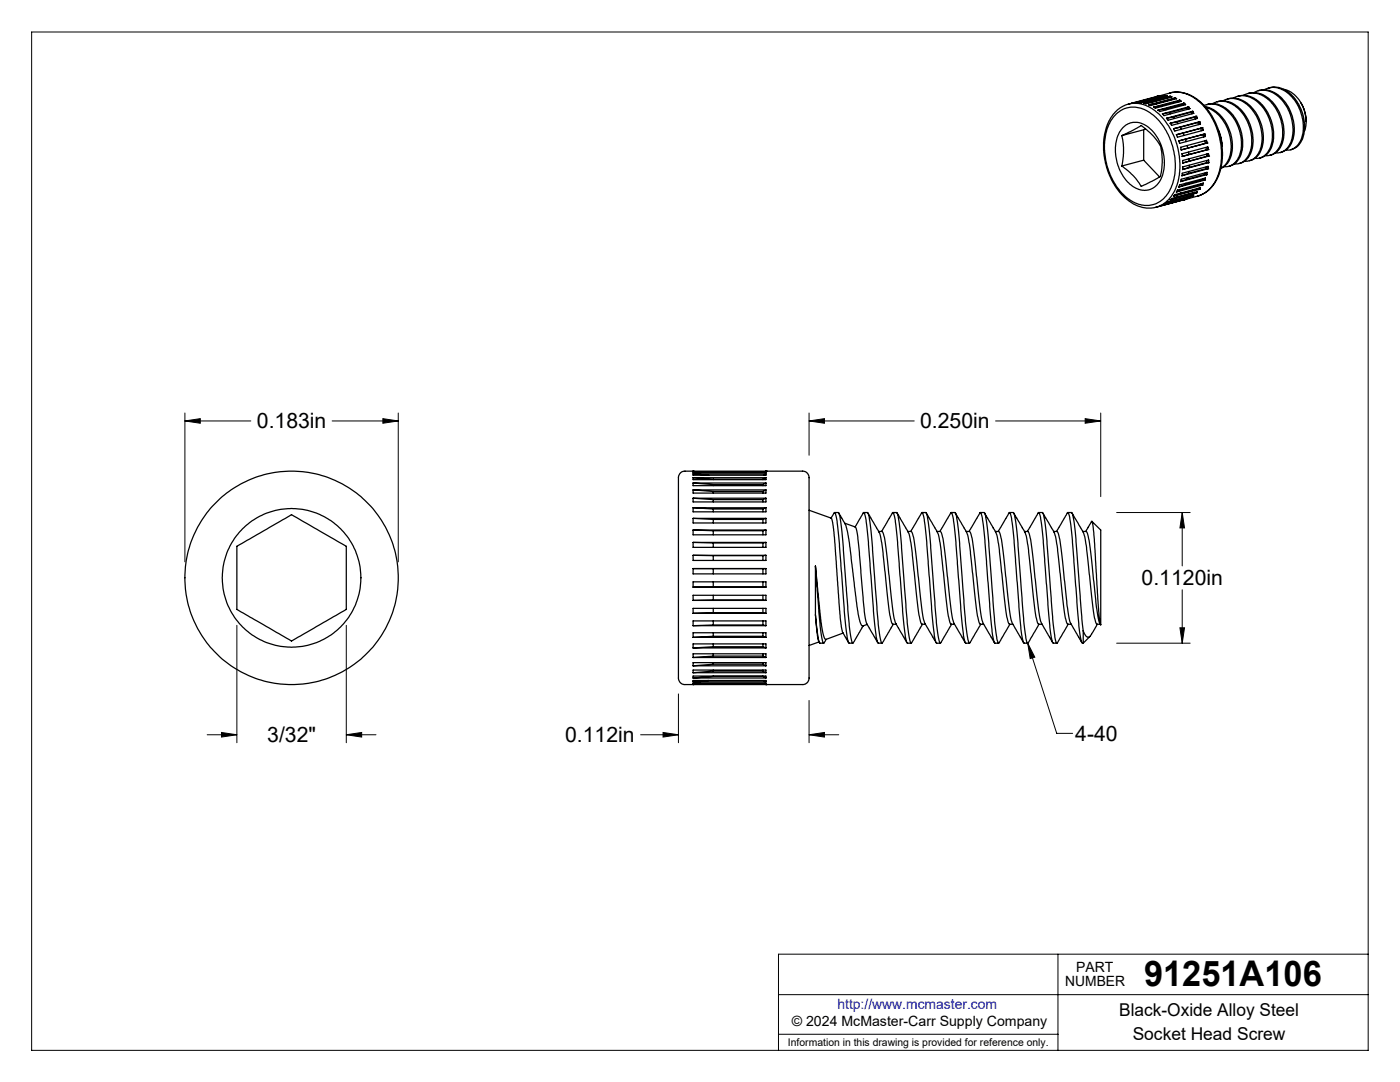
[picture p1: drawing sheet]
<svg xmlns="http://www.w3.org/2000/svg" width="279mm" height="216mm" viewBox="0 0 279 216" stroke-linecap="round" stroke-linejoin="round" font-family="sans-serif">
<g fill="none" stroke="#000" stroke-width=".2">
<path d="M6.3 6.4h266.7v203.2h-266.7zM36.9 84l3.1-.5v1zM36.9 82.4v29.7M36.9 84h13.2M66.3 84h13.2M76.4 83.5l3.1 .5-3.1 .5zM79.5 82.4v29.7M161.5 84l3-.5v1zM161.5 84h21M161.5 82.4v8.4M198.7 84h21M216.6 83.5l3.1 .5-3.1 .5z"/>
<path d="M219.7 82.4v16.7M222.8 102.3h14.7M235.9 102.3l.5 3h-.9zM235.9 102.3v10.6M235.9 117.7v10.6M47.3 124.8v23.4M69.1 124.8v23.4M135.4 138.5v9.7M161.5 139.8v8.4M205.1 128.3l5.8 18h3.2M205.1 128.3l1.4 2.8-.9 .3zM222.8 128.3h14.7"/>
<path d="M235.5 125.3h.9l-.5 3zM41.3 146.6h6M44.2 146.2l3.1 .4-3.1 .5zM69.1 146.6l3.1-.4v.9zM69.1 146.6h5.9M127.8 146.6h7.6M132.3 146.2l3.1 .4-3.1 .5zM161.5 146.6l3-.4v.9zM161.5 146.6h5.9M155.4 198.5h117.6M211.1 190.4v19.2M273 190.4h-117.6v19.2"/>
<path d="M155.4 206.4h55.7"/>
</g>
<g fill="#000">
<path d="M205.1 128.3l1.4 2.8-.9 .3z"/>
<path d="M44.2 146.2l3.1 .4-3.1 .5zM69.1 146.6l3.1-.4v.9zM36.9 84l3.1-.5v1zM76.4 83.5l3.1 .5-3.1 .5zM132.3 146.2l3.1 .4-3.1 .5zM161.5 146.6l3-.4v.9zM161.5 84l3-.5v1zM216.6 83.5l3.1 .5-3.1 .5zM235.9 102.3l.5 3h-.9zM235.5 125.3h.9l-.5 3z"/>
</g>
<g fill="none" stroke="#000" stroke-width=".25">
<path d="M230.8 19.3l.3-.1-5.9 1.6M231.6 19.1h.4l-5.5 1.4M231.6 19.1h.1M231.6 19.1l-5.1 1.4M231.6 19.1l-.1 .1M232.6 19.1h.3l-5.1 1.4h-.4M232.6 19.1h.1M232.6 19.1l-5.2 1.4M232.6 19.1l-.2 .2M233.3 19.4v.1M233.3 19.4l-3.5 1M233.5 19.2l.4 .1-5.2 1.4-.4-.1"/>
<path d="M233.5 19.2h.1M233.5 19.2l-5.2 1.4M233.5 19.2l-.2 .2M233.5 18.6l.9-.2 1.8 .1 1.5 .6 1.6 1 1.5 1.5 1 1.4 .9 1.7 .8 2.1 .4 2.2 .1 2.1-.3 2.2-.4 1.6-.9 1.7-1.1 1.3-1.3 .9-1 .3M233.5 18.6a6.7 6.7 0 0 1 6.4 2.2l.1 .2a14.4 14.4 0 0 1 2.8 14.7 6.1 6.1 0 0 1-3.8 3.4M233.5 18.6l-2.6 .7M234.2 19.8h.2M234.2 19.8l-3.5 .9M234.4 19.5l.4 .2-5.1 1.4-.4-.2M234.4 19.5h.1M234.4 19.5l-5.1 1.4M234.4 19.5l-.2 .3"/>
<path d="M244.9 19.8a5.2 5.2 0 0 1 5.6 2.5 8.3 8.3 0 0 1 .9 8.2 2.95 2.95 0 0 1-2.1 1.6M246.1 19.6a4.3 4.3 0 0 1 5.5 1.4 8.4 8.4 0 0 1 1.6 9 2.93 2.93 0 0 1-2.8 1.6M247 19.2a5 5 0 0 1 5.4 2.4 8 8 0 0 1 .9 8.6 3.1 3.1 0 0 1-1.9 1.3M248.2 19a4.5 4.5 0 0 1 5.6 1.6 8.5 8.5 0 0 1 1.6 8.7 2.86 2.86 0 0 1-2.9 1.7M249.1 18.7a4.9 4.9 0 0 1 5.3 2.2 8.3 8.3 0 0 1 1 8.7 3.1 3.1 0 0 1-2 1.4M250.2 18.5a4.6 4.6 0 0 1 6 1.9 8.6 8.6 0 0 1 1.2 8.5 3 3 0 0 1-2.8 1.6M251.1 18.1a5.2 5.2 0 0 1 5.7 2.8 7.8 7.8 0 0 1 .5 8.4l-.7 .7-1.1 .4M252.3 17.9a4.5 4.5 0 0 1 5.8 1.7 8.3 8.3 0 0 1 1.3 8.8 2.93 2.93 0 0 1-2.8 1.6M253.2 17.6a5 5 0 0 1 5.4 2.4 8 8 0 0 1 .9 8.6 3.1 3.1 0 0 1-1.9 1.3M256.2 17.8a6.4 6.4 0 0 1 4.5 6.2l-.1 1-.3 1.2M222.7 22.8a5.4 5.4 0 0 1 7.5 .2 13.5 13.5 0 0 1 3.5 14.5 5.3 5.3 0 0 1-8.7 2 13.3 13.3 0 0 1-3.6-14.8l.4-.7zM223.9 27.1l3.9-2.1a11.3 11.3 0 0 1 3.9 4.4v.2a11.4 11.4 0 0 1-.2 5.7l-3.7 1.9a12.6 12.6 0 0 0-3.9-4.1"/>
<path d="M223.9 27.1a13.2 13.2 0 0 1 0 6M224.1 25.4h.1a3.8 3.8 0 0 1 5.5 .5l1 1.1 .8 1.3 .5 1.5 .3 1.5v2.6l-.4 1.3-.7 1.3a3.7 3.7 0 0 1-5.7 .3l-1.4-1.7-1-2.2-.5-2.5 .1-2a5.9 5.9 0 0 1 1.4-3zM225.2 20.8l-1.2 .4-1 .7-1.2 1.5-.8 1.5-.6 2-.2 1.5 .1 2.1 .3 2.1 .6 1.9 .9 2 1.2 1.7 1.2 1.2 1.8 1.3 1.6 .6 .9 .2 1.9-.2M225.2 20.8a6.8 6.8 0 0 1 6.7 2.6 14.4 14.4 0 0 1 2.6 14.6 6.1 6.1 0 0 1-3.8 3.3M227 20.4l-.5 .1M228.2 25.9l-4.3 1.2M228.2 32l3.2 3.3M228.2 25.9v6.1M228.2 32l-4.3 1.1M228.5 20.3l-1.1 .2M228.6 25.7l-.4 .2M229.8 20.4h.1"/>
<path d="M229.8 20.4l-1.5 .2M230.7 20.7h.1M230.7 20.7l-1.4 .2M231.6 21.1l.2 .2M231.6 21.1l-1.4 .3M232.5 21.7l.2 .2M232.5 21.7l-1.4 .3M233.4 22.5l.2 .2M233.4 22.5l-1.4 .2M234.1 23.4l.3 .2M234.1 23.4l-1.3 .2M234.9 24.3l.2 .4"/>
<path d="M234.9 24.3l-1.4 .3M234.9 39.4l-1.4 .5M234.9 39.3v.1M235.1 20.2l.2 .1M235.1 20.2l-3.5 .9M235.4 20l.3 .2-5.1 1.4-.4-.2M235.4 20h.1M235.4 20l-5.2 1.4M235.4 20l-.3 .2M235.5 25.4l.3 .4M235.5 25.4l-1.3 .3M235.5 38.7l-1.3 .5"/>
<path d="M235.6 38.5l-.1 .2M236 20.8l.2 .2M236 20.8l-3.5 .9M236.1 26.6l.2 .4M236.1 26.6l-1.3 .3M236.1 37.8l-1.3 .5M236.2 37.6l-.1 .2M236.3 20.6l.3 .3-5.1 1.4-.4-.3M236.3 20.6h.1M236.3 39.9h.1M236.3 39.9l-4.9 1.3M236.3 20.6l-5.2 1.4"/>
<path d="M236.3 20.6l-.3 .2M236.6 27.8l.1 .5M236.6 27.8l-1.3 .3M236.6 36.8l-1.3 .5M236.6 39.8l-.3 .1M236.7 36.5l-.1 .3M236.9 21.6l.2 .2M236.9 21.6l-3.5 .9M236.9 29l.1 .6M236.9 35.8l-1.3 .4M237 35.4l-.1 .4M237 39.5l.1 .1"/>
<path d="M237.1 39.6l.4-.2-5.5 1.6 .5-.3M237.1 39.6l-6.4 1.7M237.1 21.3l.4 .4-5.2 1.4-.3-.4M237.1 21.3h.1M237.1 39.6h.1M237.1 21.3l-5.1 1.4M237.1 21.3l-.2 .3M237.2 30.4v.4M237.2 34.6l-1.3 .5M237.2 34.2v.4M237.2 30.8l-1.3 .4M237.3 31.7v.4"/>
<path d="M237.3 33.4l-1.3 .4M237.3 33v.4M237.3 32.1l-1.3 .4M237.7 22.4l.2 .3M237.7 22.4l-3.6 1M237.7 39.1h.2M237.9 39.1l.3-.2-5.1 1.4-.3 .2M237.9 22.2l.3 .4-5.1 1.4-.3-.4M237.9 22.2h.1M237.9 39.1h.1M237.9 39.1l-5.1 1.4M237.9 22.2l-5.1 1.4"/>
<path d="M237.9 22.2l-.2 .2M238.4 23.4l.2 .3M238.4 23.4l-3.5 .9M238.4 38.5h.3M238.4 38.5l-3.5 .9M238.4 38.4v.1M238.7 38.5l.3-.3-5.2 1.4-.3 .3M238.7 23.2l.3 .4-5.2 1.4-.3-.4M238.7 23.2h.1M238.7 38.5h.1M238.7 38.5l-5.2 1.4M238.7 23.2l-5.2 1.4"/>
<path d="M238.7 23.2l-.3 .2M239 39.1l-2.6 .7M239 24.4l.3 .5M239 24.4l-3.5 1M239 37.7l.4 .1M239 37.7l-3.5 1M239.1 37.6l-.1 .1M239.4 37.8l.2-.3-5.1 1.3-.3 .4M239.4 24.3l.2 .5-5.1 1.3-.3-.4M239.4 24.3h.1M239.4 37.8h.1M239.4 37.8l-5.2 1.4"/>
<path d="M239.4 24.3l-5.2 1.4M239.4 24.3l-.4 .1M239.6 25.6l.2 .5M239.6 25.6l-3.5 1M239.6 36.9h.3M239.6 36.9l-3.5 .9M239.7 36.7l-.1 .2M239.9 36.9l.2-.4-5.1 1.4-.2 .4M239.9 25.5l.2 .5-5.1 1.4-.2-.5M239.9 25.5h.1M239.9 36.9h.1M239.9 36.9l-5.1 1.4"/>
<path d="M239.9 25.5l-5.1 1.4M239.9 25.5l-.3 .1M240.1 26.8l.1 .5M240.1 26.8l-3.5 1M240.1 35.9h.3M240.1 35.9l-3.5 .9M240.2 35.6l-.1 .3M240.3 21.1a4.6 4.6 0 0 1 5.4 1.8 8.4 8.4 0 0 1 1.3 8.9 2.95 2.95 0 0 1-2.7 1.5M240.4 35.9l.2-.4-5.2 1.4-.1 .4M240.4 26.7l.2 .5-5.2 1.4-.1-.5M240.4 26.7h.1M240.4 35.9h.1"/>
<path d="M240.4 35.9l-5.1 1.4M240.4 26.7l-5.1 1.4M240.4 26.7l-.3 .1M240.5 28.1l.1 .5M240.5 34.8l.3 .1M240.5 34.8l-3.6 1M240.5 34.5v.3M240.5 21.3a7.2 7.2 0 0 1 5.2 5.8 5.9 5.9 0 0 1-1.5 6.2l-.5 .3M240.6 28.6l-4.9 1.3M240.6 21.4a7.9 7.9 0 0 1 5.1 7.4 4.8 4.8 0 0 1-2 4.7M240.7 29.4l.1 .5M240.7 33.7h.3"/>
<path d="M240.7 33.7l-3.5 .9M240.7 33.3v.4M240.8 34.9l.1-.5-5.2 1.4-.1 .4M240.8 34.9h.1M240.8 34.9l-5.2 1.3M240.8 29.9l-3.6 .9M240.8 20.9a5 5 0 0 1 5.6 2.6 8 8 0 0 1 .7 8.4 3.1 3.1 0 0 1-1.9 1.3M240.8 30.7v.5M240.8 32v.5M240.8 31.2l-3.5 .9M240.8 32.5h.4M240.8 32.5l-3.5 .9"/>
<path d="M240.9 28.5l-.1-.5-5.2 1.4 .1 .5M240.9 28.5h.1M240.9 28.5l-5.2 1.4M240.9 28.5l-.3 .1M241 33.7l.1-.5-5.2 1.4v.5M241 33.7h.1M241 33.7l-5.1 1.4M241.1 29.8l-.1-.5-5.1 1.4v.5M241.1 29.8h.1M241.1 29.8l-5.2 1.4M241.1 29.8l-.3 .1M241.2 32.5v-.6l-5.2 1.4v.5"/>
<path d="M241.2 32.5h.1M241.2 32.5l-5.2 1.3M241.2 31.2v-.5l-5.2 1.3v.5M241.2 31.2h.1M241.2 31.2l-5.2 1.3M241.2 31.2h-.4M242 20.7a4.5 4.5 0 0 1 5.6 1.5 8.6 8.6 0 0 1 1.6 8.8 2.86 2.86 0 0 1-2.9 1.7M242.9 20.3a5 5 0 0 1 5.5 2.4 8.3 8.3 0 0 1 .9 8.5 3.1 3.1 0 0 1-2 1.4M243.2 26l.5 1.3 .1 1.3M243.5 27.2l.4 2M244.1 20.1a4.5 4.5 0 0 1 5.6 1.6 8.6 8.6 0 0 1 1.5 8.7 2.97 2.97 0 0 1-2.8 1.8M259.6 20.5l.5 .8 .4 1.4 .2 1.6"/>
<path d="M233.9 40.1l-1.1 .4M135.7 94.4l.8-.4h23.7a1.49 1.49 0 0 1 1.3 2v39.3a1.27 1.27 0 0 1-1.3 1.3h-23.5a1.49 1.49 0 0 1-1.3-2v-39.5zM138.3 99.4v.8h14.6v-.8M138.3 97.8v.6h14.6v-.6M138.3 96.4v.5h14.6v-.5M138.3 95.3v.4h14.6v-.4M138.3 94.5v.3h14.6v-.3M138.3 94.1v.2h14.6v-.2M138.3 94h.1M138.3 99.4h14.6M138.3 97.8h14.6M138.3 96.4h14.6"/>
<path d="M138.3 95.3h14.6M138.3 94.5h14.6M138.3 94.1h14.6M138.3 99.4l4 .3M138.3 97.8l4 .3M138.3 96.4l4 .3M138.3 95.3l4 .3M138.3 94.5l3.1 .3M138.3 94.1l1.5 .2M142.3 99.7v.5M142.3 98.1v.3M142.3 96.7v.2"/>
<path d="M142.3 95.6v.1M142.3 99.7h10M142.3 98.1h10M142.3 96.7h10M142.3 95.6h10M152.3 99.7v.5M152.3 98.1v.3M152.3 96.7v.2M152.3 95.6v.1M152.9 94h.1M152.9 99.4l-.6 .3M152.9 97.8l-.6 .3"/>
<path d="M152.9 96.4l-.6 .3M152.9 95.3l-.6 .3M152.9 94.5l-.5 .3M152.9 94.1l-.3 .2M47.3 109l10.9-6.3 1 .6 9.9 5.7v12.6l-10.9 6.3-3-1.7-7.9-4.6zM138.3 119.8v-1h14.6v1M138.3 116.1h14.6v1.1h-14.6zM138.3 113.5h14.6v1h-14.6zM138.3 110.8v1h14.6v-1M138.3 108.2v1h14.6v-1M138.3 105.8v.9h14.6v-.9M138.3 103.4v1h14.6v-1"/>
<path d="M138.3 101.3v.8h14.6v-.8M138.3 119.8h14.6M138.3 110.8h14.6M138.3 108.2h14.6M138.3 105.8h14.6M138.3 103.4h14.6M138.3 101.3h14.6M138.3 110.8l4 .1M138.3 108.2l4 .1M138.3 105.8l4 .1M138.3 103.4l4 .2M138.3 101.3l4 .3"/>
<path d="M142.3 116.1v1.1M142.3 113.5v1M142.3 118.8v.9M142.3 110.9v.9M142.3 108.3v.9M142.3 105.9v.8M142.3 103.6v.8M142.3 101.6v.5M142.3 119.7l-4 .1M142.3 119.7h10M142.3 110.9h10M142.3 108.3h10"/>
<path d="M142.3 105.9h10M142.3 103.6h10M142.3 101.6h10M152.3 116.1v1.1M152.3 113.5v1M152.3 118.8v.9M152.3 110.9v.9M152.3 108.3v.9M152.3 105.9v.8M152.3 103.6v.8M152.3 101.6v.5M152.3 119.7l.6 .1"/>
<path d="M152.9 110.8l-.6 .1M152.9 108.2l-.6 .1M152.9 105.8l-.6 .1M152.9 103.4l-.6 .2M152.9 101.3l-.6 .3M161.5 101.8l4.4 1.6M162.7 113l1.1 13.2a4.3 4.3 0 0 0 .6 2.1l.5-.7M162.7 113l1.1 10.4 .5 3a1.41 1.41 0 0 0 .5 1.2l3.4-1.3M162.7 113v9.7M165.8 103.4l.8-1.1 .4 1.6 .4 3.2 1.1 14.8 .6 5.2 .3 1.2h.8M165.9 103.4l.3 1 .3 3 1 14.2 .4 3.2a6.5 6.5 0 0 0 1 2.7l.5 .7M166.5 102.3h.9l.4 2.1 1.9 21.8a4.3 4.3 0 0 0 .5 2.1l2.1-3.4"/>
<path d="M167.4 102.4l1.4 2.5 .4 1.5 2 15.6a4.4 4.4 0 0 0 1 2.9l.8-.3M168.6 104.4l2.1 .8 .3 .7 .5 4.4 1.1 12.6a8.5 8.5 0 0 0 1.4 3.4l1.2 1.9M170.6 105.2l1.8-2.9 .4 1.4 .4 3.4 1.1 14.8 .5 5 .4 1.4h.8M172.4 102.3h.8l.4 2.1 1.9 21.8a4.3 4.3 0 0 0 .5 2.1l2.3-3.7M173.2 102.4l1.8 3.2a5.2 5.2 0 0 1 1 2.9l1.6 14.3a3 3 0 0 0 .6 1.8h.7M175.4 106h.6a6.2 6.2 0 0 1 .8 3.3l1.6 14.1 .5 1.2 2.1 3.6M175.9 106l2.3-3.7 .4 1.4 .4 3.4 1.1 14.8 .6 5 .3 1.4h.8M178.2 102.3h.8l.5 2.1 1.8 21.8a4.3 4.3 0 0 0 .6 2.1l2.2-3.7M179 102.4l1.9 3.2a11.8 11.8 0 0 1 1.2 5.4l1.3 11.8a3 3 0 0 0 .6 1.8h.7M181.2 106h.6a6.2 6.2 0 0 1 .8 3.3l1.7 14.1 .4 1.2 2.1 3.6M181.8 106l2.1-3.7a1.43 1.43 0 0 1 .6 1.4l.5 4.5 .9 13.3 .5 5.2 .4 1.6h.8M184 102.3h.9l.4 2.1 1.8 22a3.3 3.3 0 0 0 .6 1.9l2.2-3.7"/>
<path d="M184.9 102.4l1.9 3.3a14.2 14.2 0 0 1 1.2 5.6l1.2 11.5a3 3 0 0 0 .6 1.8h.7M187 106h.6a6.2 6.2 0 0 1 .9 3.3l1.6 14.1 .4 1.2 2.2 3.6M187.6 106l2.2-3.7a1.43 1.43 0 0 1 .5 1.4l.5 4.5 .9 13.3 .6 5.2 .4 1.6h.8M189.8 102.3h.9l.4 2.1 1.9 22a3.3 3.3 0 0 0 .5 1.9l2.2-3.7M190.7 102.4l2 3.5a16.6 16.6 0 0 1 1.1 5.8l1.3 11.1a3 3 0 0 0 .6 1.8h.6M192.8 106h.7a6.2 6.2 0 0 1 .8 3.3l1.4 13a10.6 10.6 0 0 0 1.9 4.4l.9 1.5M193.4 106l2.2-3.7a1.35 1.35 0 0 1 .5 1.4l.5 4.2 1.4 18.1 .5 2.3h.8M195.7 102.3h.8l.4 2.1 1.9 21.8a3.5 3.5 0 0 0 .5 2.1l2.2-3.7M196.5 102.4l2 3.5a16.6 16.6 0 0 1 1.1 5.8l1.3 11.1a3 3 0 0 0 .6 1.8h.6M198.6 106h.7a6.2 6.2 0 0 1 .8 3.3l1.4 13a10.2 10.2 0 0 0 1.8 4.2l1 1.7M199.2 106l2.2-3.7a1.35 1.35 0 0 1 .5 1.4l.5 4.2 1.4 18.1 .5 2.3h.8M201.5 102.3h.8l.4 2.1 1.9 21.8a3.5 3.5 0 0 0 .5 2.1l2.3-3.7"/>
<path d="M202.3 102.4l2 3.3 .5 1.3 .5 2.9 1.4 12.9a3 3 0 0 0 .6 1.8h.7M204.5 106h.6a6.2 6.2 0 0 1 .8 3.3l1.5 13a9.5 9.5 0 0 0 1.6 4l1.1 1.9M205 106l2.2-3.7a1.35 1.35 0 0 1 .5 1.4l.5 4.2 1.4 18.1 .5 2.3h.8M207.3 102.3h.8l.2 .6 .3 1.5 1.8 21.8a3.5 3.5 0 0 0 .6 2.1l2.2-3.7M208.1 102.4l2 3.3 .5 1.3 .5 2.6 1.4 13.2a3 3 0 0 0 .6 1.8h.7M210.3 106h.6a6.2 6.2 0 0 1 .8 3.3l1.5 13a8.7 8.7 0 0 0 1.5 3.9l1.2 2M210.9 106l2.1-3.7a1.35 1.35 0 0 1 .5 1.4l.5 4.2 1.5 18.6a2.9 2.9 0 0 0 .5 1.8h.2M213.1 102.3h.8l.2 .6 .3 1.5 1.8 21.5M214 102.4l1.9 3.3a7.5 7.5 0 0 1 1 3.9l1.4 13.2a3 3 0 0 0 .6 1.8h.7M216.1 106h.6a6.2 6.2 0 0 1 .9 3.3l1.4 13a5 5 0 0 0 .7 2.4M216.7 106l1.2-2 .4 2.4 1 15.4 .4 2.9M217.9 104l1.8 1.8v18.9"/>
<path d="M138.3 127.2v-.9h14.6v.9M138.3 129.3v-.8h14.6v.8M138.3 131.2v-.7h14.6v.7M138.3 132.9v-.7h14.6v.7M138.3 134.2v-.5h14.6v.5M138.3 135.3v-.4h14.6v.4M138.3 136.1v-.3h14.6v.3M138.3 136.5v-.2h14.6v.2M138.3 136.6h.1M138.3 124.8v-.9h14.6v.9M138.3 122.4v-1h14.6v1M138.3 127.2h14.6"/>
<path d="M138.3 129.3h14.6M138.3 131.2h14.6M138.3 132.9h14.6M138.3 134.2h14.6M138.3 135.3h14.6M138.3 136.1h14.6M138.3 136.5h14.6M138.3 124.8h14.6M138.3 122.4h14.6M139.8 136.3l-1.5 .2M141.4 135.8l-3.1 .3M142.3 121.4v.9"/>
<path d="M142.3 123.9v.8M142.3 126.3v.7M142.3 128.5v.5M142.3 130.5v.4M142.3 132.2v.3M142.3 133.7v.2M142.3 134.9v.1M142.3 122.3l-4 .1M142.3 122.3h10M142.3 124.7l-4 .1M142.3 124.7h10M142.3 127l-4 .2"/>
<path d="M142.3 127h10M142.3 129l-4 .3M142.3 129h10M142.3 130.9l-4 .3M142.3 130.9h10M142.3 132.5l-4 .4M142.3 132.5h10M142.3 133.9l-4 .3M142.3 133.9h10M142.3 135l-4 .3M142.3 135h10M152.3 121.4v.9"/>
<path d="M152.3 123.9v.8M152.3 126.3v.7M152.3 128.5v.5M152.3 130.5v.4M152.3 132.2v.3M152.3 133.7v.2M152.3 134.9v.1M152.3 122.3l.6 .1M152.3 124.7l.6 .1M152.3 127l.6 .2M152.3 129l.6 .3M152.3 130.9l.6 .3"/>
<path d="M152.3 132.5l.6 .4M152.3 133.9l.6 .3M152.3 135l.6 .3M152.4 135.8l.5 .3M152.6 136.3l.3 .2M152.9 136.6h.1M162.7 122.7l.4 4.1 .4 1.4M162.7 122.7l.5 4.4 .3 1 .1 .2h.8M163.4 128.1l-1.9 .7M216.2 125.9v2.4M217.6 127l-1.4 1.3M219 124.6l-1.2 1.9a.71 .71 0 0 1-.7 .6 .71 .71 0 0 1-.7-.6l-.2-.6"/>
<circle cx="58.2" cy="115.3" r="21.3"/>
<circle cx="58.2" cy="115.3" r="13.8"/>
</g>
<text font-size="7.1" x="228.3" y="196.8">91251A106</text>
<g font-size="4.2">
<text x="51.3" y="85.4">0.183in</text>
<text x="183.6" y="85.4">0.250in</text>
<text x="227.8" y="116.7">0.1120in</text>
<text x="53.3" y="148">3/32&quot;</text>
<text x="112.8" y="148">0.112in</text>
<text x="214.6" y="147.9">4-40</text>
</g>
<g font-size="3.5">
<text x="223.4" y="202.8">Black-Oxide Alloy Steel</text>
<text x="226.1" y="207.5">Socket Head Screw</text>
</g>
<g font-size="2.8">
<text x="212.6" y="196.8">NUMBER</text>
<text x="214.8" y="194">PART</text>
<text x="158" y="204.8">© 2024 McMaster-Carr Supply Company</text>
</g>
<text font-size="2.8" fill="#00f" x="167.1" y="201.4">http://www.mcmaster.com</text>
<text font-size="2.1" x="157.3" y="208.6">Information in this drawing is provided for reference only.</text>
</svg>
